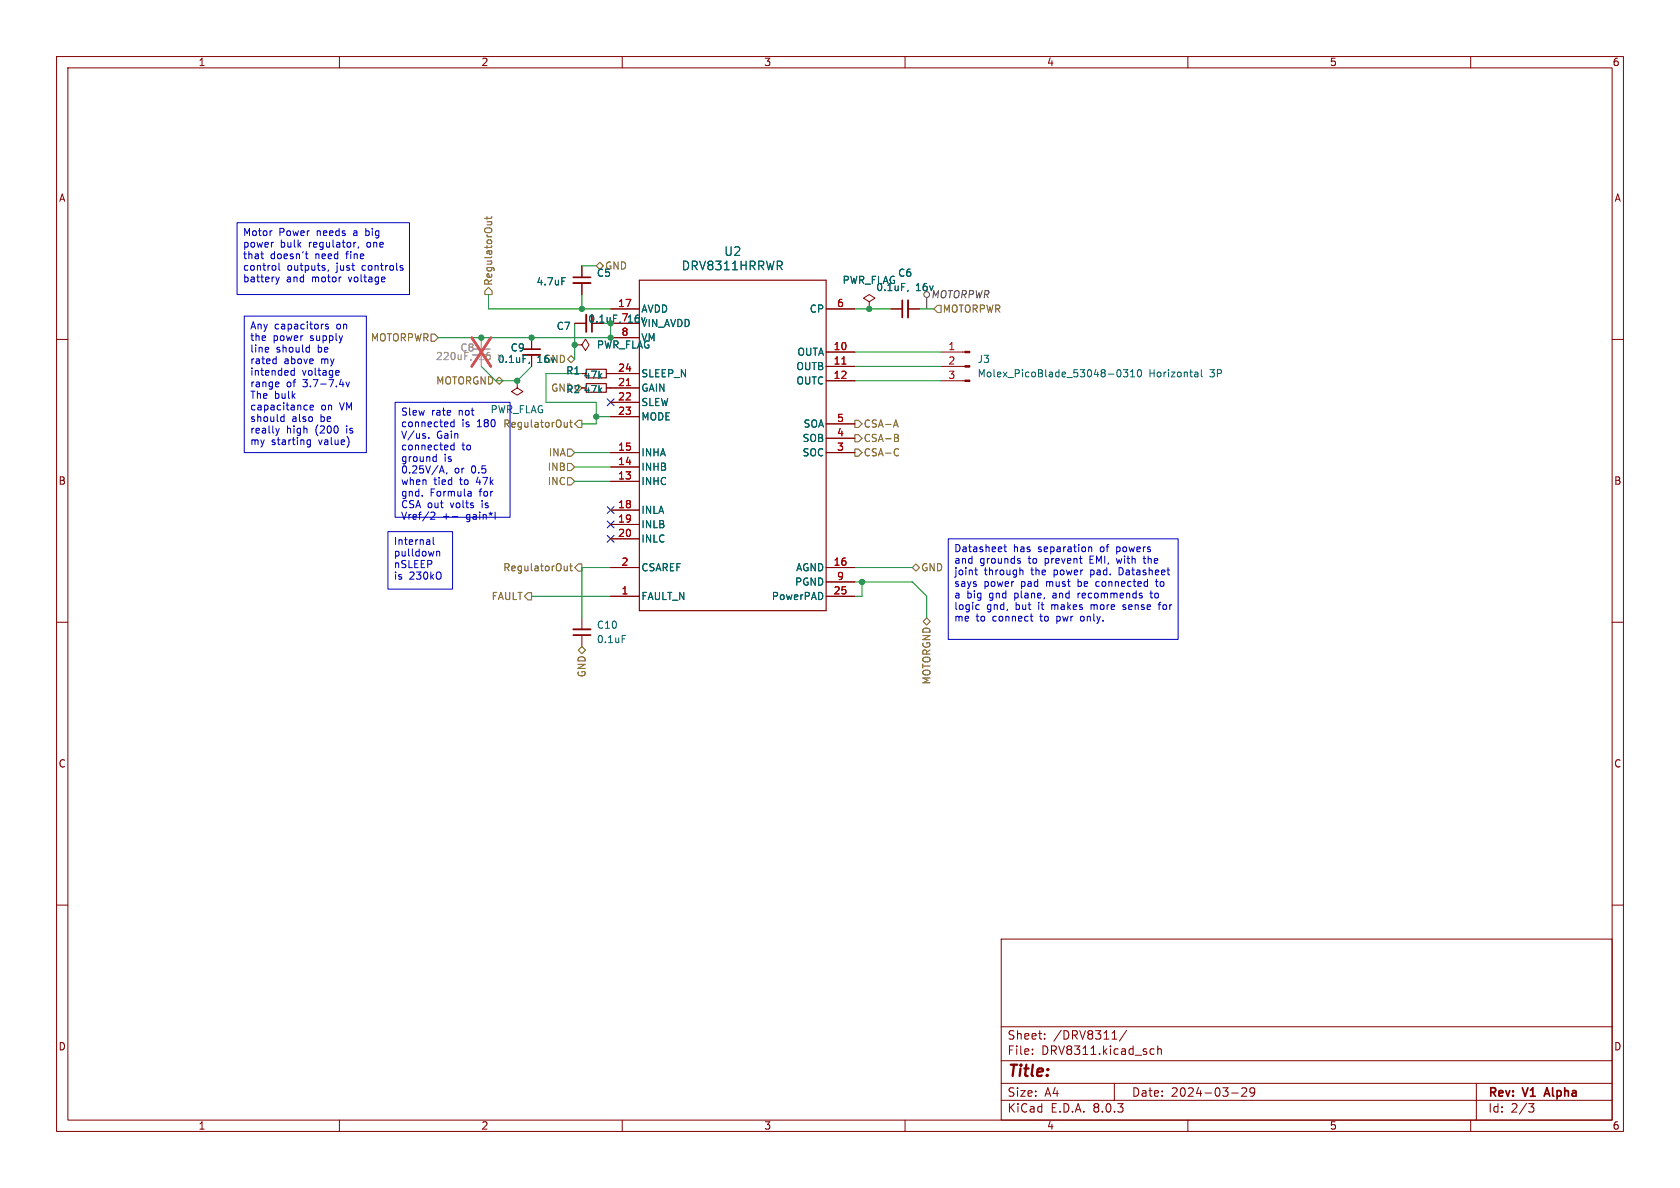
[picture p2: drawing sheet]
<svg xmlns="http://www.w3.org/2000/svg" width="297mm" height="210mm" viewBox="0 0 297 210" stroke-linecap="round" stroke-linejoin="round" font-family="sans-serif">
<g fill="none" stroke="#840000" stroke-width=".18">
<path d="M10 10h277v190h-277zM12 12h273v186h-273zM60 10v2M110 10v2M160 10v2M210 10v2M260 10v2M10 60h2M94 59.7v2M101.6 57.2h2M102.9 47v2M102.9 50v2.1"/>
<path d="M107.9 54.6h5.1M107.9 57.2h5.1M107.9 59.7h5.1M146 54.6h5.1M153.7 53.3l1-.6-1-.6-1 .6 1 .6v1.3M153.7 54.6h.1M157.5 54.6h2M160.5 54.6h2.1M285 60h2M91.4 67.3v1.3l1.1 .6-1.1 .7-1-.7 1-.6M91.4 67.3h.1M94 62.7v2.1"/>
<path d="M101.6 61h1.3l.6-1.1 .6 1.1-.6 1-.6-1M101.6 61h.1M107.2 66h5.8M107.2 68.6h5.8M107.9 71.1h5.1M107.9 73.7h5.1M146 62.2h5.1M146 64.8h5.1M146 67.3h5.1M146 77.5h5.1M146 74.9h5.1M166.4 62.2h4.2"/>
<path d="M166.4 64.8h4.2M166.4 67.3h4.2M107.9 85.1h5.1M107.9 82.6h5.1M107.9 80h5.1M107.9 90.2h5.1M107.9 92.7h5.1M107.9 95.3h5.1M146 80h5.1M10 110h2M102.9 109.2v2.1M102.9 112.3v2"/>
<path d="M107.9 105.4h5.1M107.9 100.3h5.1M146 105.4h5.1M146 100.3h5.1M146 102.9h5.1M285 110h2M10 160h2M285 160h2M177 166h108v32h-108zM60 198v2M110 198v2M160 198v2"/>
<path d="M177 194.5h108M177 191.5h108M177 187.5h108M177 181.5h108M182.5 186.3v.1M182.5 185.5v.1M184.7 183.6v.1M184.7 182.8v.1M196.6 183.7h.9M197 191.5v3M199.2 182.1l-1.3 2M203.6 185.4l.4 .1"/>
<path d="M204 186.3l-.4 .1M204.7 185.5l.2-.1 .3 .1 .1 .9M204.7 184.9v1.5M210 198v2M217.7 193.2h1.2M219.5 192.4l.6-.1 .2 .1 .1 .3-.9 1.1h.9M221.8 192.9l-.3 .3h-.3l-.2-.3 .1-.5 .4-.1 .2 .1a.99 .99 0 0 1-.3 1.4h-.3M260 198v2M261 191.5v6.5M270.2 195.1h1l-.5 .6 .4 .1 .1 .5-.3 .3h-.4"/>
</g>
<path d="M101.3 49h3.1M104.6 55.6v3.1M159.5 53.1v3M92.5 61.7h3M101.3 112.3h3.1M273.1 193.4h.7M273.5 192.3l-.5 1.5" fill="none" stroke="#840000" stroke-width=".3"/>
<path d="M113 49.5h33v58.5h-33zM103.6 65.3h3.6v1.5h-3.6zM103.6 67.8h3.6v1.5h-3.6z" fill="none" stroke="#840000" stroke-width=".2"/>
<path d="M110.7 68.2h.8M148.8 64.4h.8" fill="none" stroke="#a90000" stroke-width=".18"/>
<path d="M101.3 50h3.1M103.6 55.6v3.1M160.5 53.1v3M92.5 62.7h3M101.3 111.3h3.1" fill="none" stroke="#840000" stroke-width=".33"/>
<g fill="none" stroke="#006464" stroke-width=".18">
<path d="M99.3 49.1h.6M160.5 51.3l-.1 .3M93.6 64l-.1 .3M197.6 65.5l.1-.2a.68 .68 0 0 1 .5 .7 .68 .68 0 0 1-.5 .6l-.1-.1-.2-.4zM198.6 65.3h.8l-.4 .5 .3 .2v.5l-.2 .1-.5-.1M199.9 66.6h.7M199.9 65.7l.3-.4v1.3M201.2 65.5l.2-.2a.68 .68 0 0 1 .4 .7 .68 .68 0 0 1-.4 .6l-.2-.1-.1-.4zM211.4 65.8h.3l.1 .8M211.8 66.6h-.4M211.8 66.1h-.4M212.4 65.3v1.1l.2 .2"/>
<path d="M110 112.3h.6"/>
</g>
<g fill="#840000" stroke="#840000" stroke-width=".18">
<path d="M170.6 62.1h.8v.3h-.8z"/>
<path d="M170.6 64.6h.8v.3h-.8z"/>
<path d="M170.6 67.2h.8v.2h-.8z"/>
</g>
<path d="M83.6 62.7h3" fill="none" stroke="#a1a1a1" stroke-width=".33"/>
<path d="M83.6 61.7h3" fill="none" stroke="#a1a1a1" stroke-width=".3"/>
<path d="M85.1 59.7v2M85.1 62.7v2.1" fill="none" stroke="#a1a1a1" stroke-width=".18"/>
<path d="M83.3 63.5l-.1 .3" fill="none" stroke="#989898" stroke-width=".18"/>
<path d="M83.4 59.7l3.4 5.1M86.8 59.7l-3.4 5.1" fill="none" stroke="#e65255" stroke-width=".46"/>
<g fill="none" stroke="#484848" stroke-width=".18">
<path d="M163.8 52.6v2"/>
<circle cx="163.8" cy="52.1" r=".51"/>
</g>
<g fill="none" stroke="#725600" stroke-width=".18">
<path d="M86.1 39.2h.8M86.1 38.3v.5M86.8 39.2l.1 .4M86.9 38.3l-.1 .3h-1.1M76.2 59.1h.6l.7 .6-.7 .6h-.6zM85.7 51.4l.7-.6 .6 .6v.7h-1.3zM105.4 47l.6-.6 .7 .6-.7 .6zM165.7 54h.7v1.2h-.7l-.6-.6zM87.6 67.3l.7-.6 .6 .6-.6 .6zM100.3 74.7v.8M100.3 75.4l-.4 .1M100.3 79.4h.7l.6 .6-.6 .6h-.7z"/>
<path d="M100.3 63.5l.7-.6 .6 .6-.6 .6zM100.7 74.7h.5M100.9 74.2v1.1l.3 .2M101.6 68.6l.6-.7 .7 .7-.7 .6zM102.2 74.3h.7v1.3h-.7l-.6-.7zM151.1 79.4h.7l.6 .6-.6 .6h-.7zM151.1 74.3h.7l.6 .6-.6 .7h-.7zM151.1 76.8h.7l.6 .7-.6 .6h-.7zM158.1 75.1h.6M158.1 76.8l.6 .1 .1 .2-.2 .3M158.1 77.4h.5M158.4 74.2l.4 1.3"/>
<path d="M158.6 77.4l.3 .2-.1 .3-.7 .1M158.6 79.3l.3 .1M100.3 81.9h.7l.6 .7-.6 .6h-.7zM100.3 84.5h.7l.6 .6-.6 .6h-.7zM100.9 99.6v1.1l.3 .2M102.2 99.7h.7v1.3h-.7l-.6-.7zM158.9 80.5l-.3 .1M93.3 104.8h.7v1.2h-.7l-.6-.6zM100.3 100.1v.8M100.3 100.8l-.4 .1M100.7 100.1h.5M102.9 114.3l.6 .6-.6 .7-.7-.7z"/>
<path d="M161.3 100.3l.6-.6 .7 .6-.7 .7zM163.2 109.9l.6-.7 .7 .7-.7 .6z"/>
</g>
<g fill="none" stroke="#0000c2" stroke-width=".18">
<path d="M41.9 39.4h30.5v12.7h-30.5zM43.2 55.9h21.6v24.1h-21.6zM46.3 45.7h.3M48 40.8h.1M48.2 42.8h.1M48.6 47l.2 .2-.2 .5M48.8 49l.3 .8M49.1 49.8l-.3 .4M49.3 46.5v1.1l.2 .2M49.4 49l-.3 .8M54 44.9h.5M54.2 44.5v1.1l.3 .1"/>
<path d="M57.1 57.3h.1M58 57.4l-.3-.1-.2 .2 .1 .2 .4 .1v.3h-.5M58.1 47.7l-.1 .3M62.9 42.8l-.3 .2M63.4 43.6l-.1 .3M70.9 47.4h.3l.1 .2-.2 .2h-.3M70.9 46.9l.3 .1M47.3 61.4l.2 .3-.6 .1M47.4 62.2h-.1M48.5 63.4l.3 .1M48.8 75.7l.3 .9M48.8 63v1.3"/>
<path d="M48.8 64.2l-.3 .1M49.1 76.6l-.2 .3M49.1 67.5l.2 .3-.6 .2M49.3 68.3l-.2 .1M49.4 75.7l-.3 .9M50.2 73.2v1.3M50.2 74.5h-.3M51.4 66.1l.3 .2h.3M52 65.1v1.2M52 65.5h-.3l-.3 .2M54 71.6l.3 .1M54.3 78.4l.2 .2 .4-.1"/>
<path d="M54.3 61.4h.3M54.3 72.4l-.3 .1M54.3 77.9v.1M54.4 77.8h.5M54.7 61v1.2M54.7 62.2h-.4M54.8 72l.6-.1v-.2l-.4-.1-.2 .2 .1 .6h.5M54.9 77.8v1l-.3 .2h-.3M59.8 65.5l.2 .3-.6 .1M59.9 66.3h-.4M60 68h.8M61.2 67.5l.3 .9 .3-.9"/>
<path d="M69.8 71.1h20.4v20.3h-20.4zM75.8 77.4v.1M80.3 74.2v1.2M80.3 78.3v1.2M80.3 74.7l-.4-.1-.2 .2 .1 .6h.5M80.3 78.7h-.4l-.2 .2 .1 .6h.5M68.6 94h11.4v10.1h-11.4zM74.7 87.6v.1M75.9 95.5l.1 .8M76 96.2l-.1 .1M76 95.7l-.1 .1M76.6 95v1.1l.2 .2"/>
<path d="M76.8 80.7l.3 .1M76.9 90.8l-.1 .3-.7 .7h.8M77.1 80.3v1.3M77.1 81.5l-.3 .1M77.2 97.5v.8M77.2 97.6l.2-.1h.3v.8M77.7 83.6l.4-1.3 .4 1.3M77.8 83.3h.6M79 83.6l-.1 .2M80 91.3h.9M82.9 86.9h.3l.1 .8M83.3 87.6l-.4 .1"/>
<path d="M83.3 87.2h-.4M87.5 90.5v1.3M167.6 95.3h40.7v17.7h-40.7zM177.5 96.7h.4M177.6 96.3v1l.3 .2M180.1 99.1l.3 .1v.2l-.2 .2h-.2M180.1 98.7l.3 .1M192.5 96.8l.1-.1h.3l.1 .8M192.5 96.7v.8M197.4 98.7l.2 .9M202.3 98.3v1.1l.3 .2M172.3 100.8h.5"/>
<path d="M172.5 100.3v1.1l.3 .2M173.1 107.7h-.4M180.5 100.8l.3 .1v.7M182.1 108.9h.5M182.4 109.7l.2 .1M190.6 104.9v.8M190.8 104.9l-.2 .2M191.1 109l-.1 .2 .1 .5M192.9 106.9v.8M193.1 106.9l-.2 .1M193.8 102.9l-.1 .5 .3 .3M197.8 100.3v1.3h.3"/>
<path d="M198.5 107.7h.4M198.9 106.9l-.4 .2 .1 .2h.3M203.3 104.9h.5M203.5 104.4v1.1l.3 .2M204.3 102.8h.4M204.4 102.4v1.1l.3 .2M204.7 106.9h.5M204.9 106.7v1"/>
</g>
<g fill="none" stroke="#009600" stroke-width=".18">
<path d="M86.4 52.1v2.5h21.5M101.6 57.2v6.3M102.9 52.1v2.5M102.9 47h2.5M107.9 57.2v2.5h-30.4M151.1 54.6h6.4M162.6 54.6h2.5M85.1 64.8l2.5 2.5h3.8l2.6-2.5M102.9 66h-6.4v5.1h8.9v3.8h-2.5M105.4 73.7h2.5M151.1 67.3h15.3M151.1 64.8h15.3"/>
<path d="M151.1 62.2h15.3M101.6 85.1h6.3M101.6 82.6h6.3M101.6 80h6.3M94 105.4h13.9M107.9 100.3h-5v8.9M151.1 102.9h10.2l2.5 2.5v3.8M151.1 100.3h10.2M152.4 102.9v2.5h-1.3"/>
</g>
<path d="M107.3 70.5l1.3 1.2M108.6 70.5l-1.3 1.2M107.3 94.6l1.3 1.3M107.3 92.1l1.3 1.2M107.3 89.6l1.3 1.2M108.6 94.6l-1.3 1.3M108.6 92.1l-1.3 1.2M108.6 89.6l-1.3 1.2" fill="none" stroke="#000084" stroke-width=".18"/>
<g fill="#009600" stroke="#009600" stroke-width=".18">
<circle cx="152.4" cy="102.9" r=".46"/>
<circle cx="153.7" cy="54.6" r=".46"/>
<circle cx="107.9" cy="59.7" r=".46"/>
<circle cx="101.6" cy="61" r=".46"/>
<circle cx="105.4" cy="73.7" r=".46"/>
<circle cx="91.4" cy="67.3" r=".46"/>
<circle cx="94" cy="59.7" r=".46"/>
<circle cx="102.9" cy="54.6" r=".46"/>
<circle cx="85.1" cy="59.7" r=".46"/>
</g>
<text font-size="2.8" fill="#840000" x="178" y="190.9">Title:</text>
<g font-size="2.1" fill="#006464">
<text x="120.4" y="48">DRV8311HRRWR</text>
<text x="127.9" y="45.4">U2</text>
</g>
<g font-size="2.1" fill="#840000">
<text x="178" y="184">Sheet:</text>
<text x="186.2" y="184">/DRV8311/</text>
<text x="178" y="186.7">File:</text>
<text x="184.1" y="186.7">DRV8311.kicad_sch</text>
<text x="178" y="196.9">KiCad</text>
<text x="178" y="194.1">Size:</text>
<text x="184.7" y="194.1">A4</text>
<text x="185.7" y="196.9">E.D.A.</text>
<text x="193.3" y="196.9">8.0.3</text>
<text x="200" y="194.1">Date:</text>
<text x="207" y="194.1">2024-03-29</text>
<text x="263" y="194.3">Rev:</text>
<text x="263" y="196.9">Id:</text>
<text x="267.1" y="196.9">2/3</text>
<text x="269.4" y="194.3">V1</text>
<text x="273.8" y="194.3">Alpha</text>
</g>
<g font-size="1.8" fill="#840000">
<text x="35" y="11.9">1</text>
<text x="85" y="11.9">2</text>
<text x="135" y="11.9">3</text>
<text x="185" y="11.9">4</text>
<text x="235" y="11.9">5</text>
<text x="285" y="11.9">6</text>
<text x="10.3" y="35.9">A</text>
<text x="285.3" y="35.9">A</text>
<text x="103.1" y="67.2">47k</text>
<text x="103.1" y="69.7">47k</text>
<text x="10.3" y="85.9">B</text>
<text x="285.3" y="85.9">B</text>
<text x="10.3" y="135.9">C</text>
<text x="285.3" y="135.9">C</text>
<text x="10.3" y="185.9">D</text>
<text x="285.3" y="185.9">D</text>
<text x="35" y="199.9">1</text>
<text x="85" y="199.9">2</text>
<text x="135" y="199.9">3</text>
<text x="185" y="199.9">4</text>
<text x="235" y="199.9">5</text>
<text x="285" y="199.9">6</text>
</g>
<g font-size="1.8" fill="#0000c2">
<text x="42.9" y="42">Motor</text>
<text x="42.9" y="44.1">power</text>
<text x="42.9" y="46.1">that</text>
<text x="47.8" y="46.1">doesn't</text>
<text x="49.3" y="42">Power</text>
<text x="49.5" y="44.1">bulk</text>
<text x="54.7" y="44.1">regulator,</text>
<text x="55.8" y="46.1">need</text>
<text x="56.1" y="42">needs</text>
<text x="61.5" y="46.1">fine</text>
<text x="62.8" y="42">a</text>
<text x="65.1" y="42">big</text>
<text x="65.1" y="44.1">one</text>
<text x="42.9" y="48.2">control</text>
<text x="42.9" y="50.2">battery</text>
<text x="50.6" y="50.2">and</text>
<text x="50.7" y="48.2">outputs,</text>
<text x="55.2" y="50.2">motor</text>
<text x="59.6" y="48.2">just</text>
<text x="61.9" y="50.2">voltage</text>
<text x="64.3" y="48.2">controls</text>
<text x="44.1" y="58.6">Any</text>
<text x="48.5" y="58.6">capacitors</text>
<text x="59.6" y="58.6">on</text>
<text x="44.1" y="60.6">the</text>
<text x="44.1" y="62.6">line</text>
<text x="44.1" y="64.7">rated</text>
<text x="48.3" y="60.6">power</text>
<text x="48.8" y="62.6">should</text>
<text x="50.2" y="64.7">above</text>
<text x="54.9" y="60.6">supply</text>
<text x="56.3" y="62.6">be</text>
<text x="56.9" y="64.7">my</text>
<text x="44.1" y="66.7">intended</text>
<text x="44.1" y="68.8">range</text>
<text x="44.1" y="70.8">The</text>
<text x="48.5" y="70.8">bulk</text>
<text x="50.6" y="68.8">of</text>
<text x="53.4" y="66.7">voltage</text>
<text x="53.7" y="68.8">3.7-7.4v</text>
<text x="44.1" y="72.9">capacitance</text>
<text x="44.1" y="74.9">should</text>
<text x="44.1" y="77">really</text>
<text x="50.6" y="77">high</text>
<text x="51.6" y="74.9">also</text>
<text x="55.8" y="77">(200</text>
<text x="56.7" y="72.9">on</text>
<text x="56.8" y="74.9">be</text>
<text x="60.2" y="72.9">VM</text>
<text x="61.5" y="77">is</text>
<text x="70.8" y="73.8">Slew</text>
<text x="70.8" y="75.8">connected</text>
<text x="70.8" y="77.9">V/us.</text>
<text x="76.3" y="73.8">rate</text>
<text x="77.2" y="77.9">Gain</text>
<text x="81.2" y="73.8">not</text>
<text x="81.6" y="75.8">is</text>
<text x="84.5" y="75.8">180</text>
<text x="44.1" y="79">my</text>
<text x="48" y="79">starting</text>
<text x="56.5" y="79">value)</text>
<text x="70.8" y="79.9">connected</text>
<text x="70.8" y="82">ground</text>
<text x="78.5" y="82">is</text>
<text x="81.6" y="79.9">to</text>
<text x="70.8" y="84">0.25V/A,</text>
<text x="70.8" y="86.1">when</text>
<text x="70.8" y="88.1">gnd.</text>
<text x="76" y="88.1">Formula</text>
<text x="76.7" y="86.1">tied</text>
<text x="80.3" y="84">or</text>
<text x="81.4" y="86.1">to</text>
<text x="83.4" y="84">0.5</text>
<text x="84.5" y="86.1">47k</text>
<text x="84.9" y="88.1">for</text>
<text x="70.8" y="90.2">CSA out</text>
<text x="70.8" y="92.2">Vref/2</text>
<text x="78.2" y="92.2">+-</text>
<text x="79.7" y="90.2">volts</text>
<text x="82.5" y="92.2">gain*I</text>
<text x="85.4" y="90.2">is</text>
<text x="69.5" y="96.7">Internal</text>
<text x="69.5" y="98.7">pulldown</text>
<text x="69.5" y="100.7">nSLEEP</text>
<text x="168.6" y="97.9">Datasheet</text>
<text x="168.6" y="100">and</text>
<text x="173.2" y="100">grounds</text>
<text x="179.1" y="97.9">has</text>
<text x="181.9" y="100">to</text>
<text x="183.6" y="97.9">separation</text>
<text x="185" y="100">prevent</text>
<text x="193.1" y="100">EMI,</text>
<text x="194.8" y="97.9">of</text>
<text x="197.8" y="97.9">powers</text>
<text x="198.1" y="100">with</text>
<text x="203.1" y="100">the</text>
<text x="69.5" y="102.8">is</text>
<text x="72.3" y="102.8">230kO</text>
<text x="168.6" y="102">joint</text>
<text x="168.6" y="104.1">says</text>
<text x="168.6" y="106.1">a</text>
<text x="170.9" y="106.1">big</text>
<text x="173.9" y="104.1">power</text>
<text x="174" y="102">through</text>
<text x="175" y="106.1">gnd</text>
<text x="179.6" y="106.1">plane,</text>
<text x="180.6" y="104.1">pad</text>
<text x="182.4" y="102">the</text>
<text x="185.2" y="104.1">must</text>
<text x="186.6" y="102">power</text>
<text x="186.6" y="106.1">and</text>
<text x="191" y="104.1">be</text>
<text x="191.2" y="106.1">recommends</text>
<text x="193.2" y="102">pad.</text>
<text x="194.4" y="104.1">connected</text>
<text x="198.5" y="102">Datasheet</text>
<text x="204.3" y="106.1">to</text>
<text x="205.3" y="104.1">to</text>
<text x="168.6" y="108.2">logic</text>
<text x="168.6" y="110.2">me</text>
<text x="172.5" y="110.2">to</text>
<text x="174.4" y="108.2">gnd,</text>
<text x="175.6" y="110.2">connect</text>
<text x="179.6" y="108.2">but</text>
<text x="183.8" y="108.2">it</text>
<text x="184.2" y="110.2">to</text>
<text x="186.3" y="108.2">makes</text>
<text x="187.2" y="110.2">pwr</text>
<text x="191.7" y="110.2">only.</text>
<text x="193.5" y="108.2">more</text>
<text x="199.4" y="108.2">sense</text>
<text x="205.9" y="108.2">for</text>
</g>
<g font-size="1.8" fill="#725600">
<text x="106.9" y="47.9">GND</text>
<text x="87.2" y="50.6" transform="rotate(-90 87.2 50.6)">RegulatorOut</text>
<text x="166.6" y="55.5">MOTORPWR</text>
<text x="65.5" y="60.6">MOTORPWR</text>
<text x="96.1" y="64.4">GND</text>
<text x="77" y="68.2">MOTORGND</text>
<text x="97.3" y="69.4">GND</text>
<text x="88.9" y="75.8">RegulatorOut</text>
<text x="152.6" y="75.8">CSA-A</text>
<text x="96.7" y="83.4">INB</text>
<text x="96.9" y="80.9">INA</text>
<text x="152.6" y="80.9">CSA-C</text>
<text x="152.6" y="78.3">CSA-B</text>
<text x="96.7" y="86">INC</text>
<text x="88.9" y="101.2">RegulatorOut</text>
<text x="162.8" y="101.2">GND</text>
<text x="86.8" y="106.3">FAULT</text>
<text x="103.7" y="119.8" transform="rotate(-90 103.7 119.8)">GND</text>
<text x="164.7" y="121.1" transform="rotate(-90 164.7 121.1)">MOTORGND</text>
</g>
<g font-size="1.8" fill="#006464">
<text x="94.8" y="50.6">4.7uF</text>
<text x="105.4" y="49.1">C5</text>
<text x="148.9" y="50.4">PWR_FLAG</text>
<text x="154.8" y="51.7">0.1uF,</text>
<text x="158.7" y="49.1">C6</text>
<text x="161.9" y="51.7">16v</text>
<text x="98.3" y="58.5">C7</text>
<text x="113.3" y="55.5">AVDD</text>
<text x="113.3" y="58">VIN_AVDD</text>
<text x="143.1" y="55.5">CP</text>
<text x="87.9" y="64.4">0.1uF,</text>
<text x="90.2" y="62.3">C9</text>
<text x="94.9" y="64.4">16v</text>
<text x="105.4" y="61.8">PWR_FLAG</text>
<text x="113.3" y="60.6">VM</text>
<text x="140.7" y="65.6">OUTB</text>
<text x="140.9" y="63.1">OUTA</text>
<text x="172.7" y="64.4">J3</text>
<text x="100" y="66.4">R1</text>
<text x="100" y="69.7">R2</text>
<text x="113.3" y="69.4">GAIN</text>
<text x="113.3" y="72">SLEW</text>
<text x="113.3" y="66.9">SLEEP_N</text>
<text x="140.7" y="68.2">OUTC</text>
<text x="172.7" y="66.9">Molex_PicoBlade_53048-0310</text>
<text x="203.1" y="66.9">Horizontal</text>
<text x="214" y="66.9">3P</text>
<text x="86.6" y="73.3">PWR_FLAG</text>
<text x="113.3" y="74.5">MODE</text>
<text x="142" y="75.8">SOA</text>
<text x="113.3" y="83.4">INHB</text>
<text x="113.3" y="80.9">INHA</text>
<text x="141.8" y="80.9">SOC</text>
<text x="141.8" y="78.3">SOB</text>
<text x="113.3" y="86">INHC</text>
<text x="113.3" y="91">INLA</text>
<text x="113.3" y="93.6">INLB</text>
<text x="113.3" y="101.2">CSAREF</text>
<text x="113.3" y="96.1">INLC</text>
<text x="140.6" y="101.2">AGND</text>
<text x="113.3" y="106.3">FAULT_N</text>
<text x="136.3" y="106.3">PowerPAD</text>
<text x="140.5" y="103.7">PGND</text>
<text x="105.4" y="111.3">C10</text>
<text x="105.4" y="113.9">0.1uF</text>
</g>
<text font-size="1.8" fill="#484848" x="164.5" y="52.9">MOTORPWR</text>
<text font-size="1.8" fill="#009600" x="103.9" y="57.3">0.1uF, 716v</text>
<g font-size="1.8" fill="#a90000">
<text x="109.2" y="54.4">17</text>
<text x="109.8" y="59.4">8</text>
<text x="147.9" y="54.4">6</text>
<text x="109.2" y="65.8">24</text>
<text x="147.3" y="62">10</text>
<text x="147.3" y="64.5">11</text>
<text x="167.6" y="62">1</text>
<text x="167.6" y="64.5">2</text>
<text x="109.2" y="68.3">21</text>
<text x="109.2" y="70.9">22</text>
<text x="147.3" y="67.1">12</text>
<text x="167.6" y="67.1">3</text>
<text x="109.2" y="73.4">23</text>
<text x="147.9" y="77.2">4</text>
<text x="147.9" y="74.7">5</text>
<text x="109.2" y="82.3">14</text>
<text x="109.2" y="79.8">15</text>
<text x="147.9" y="79.8">3</text>
<text x="109.2" y="84.8">13</text>
<text x="109.2" y="89.9">18</text>
<text x="109.2" y="92.5">19</text>
<text x="109.2" y="95">20</text>
<text x="109.8" y="100.1">2</text>
<text x="147.3" y="100.1">16</text>
<text x="109.8" y="105.2">1</text>
<text x="147.3" y="105.2">25</text>
<text x="147.9" y="102.6">9</text>
</g>
<g font-size="1.8" fill="#989898">
<text x="77" y="63.9">220uF,</text>
<text x="81.3" y="62.3">C8</text>
<text x="84.6" y="63.9">16</text>
<text x="88.2" y="63.9">v</text>
</g>
</svg>
